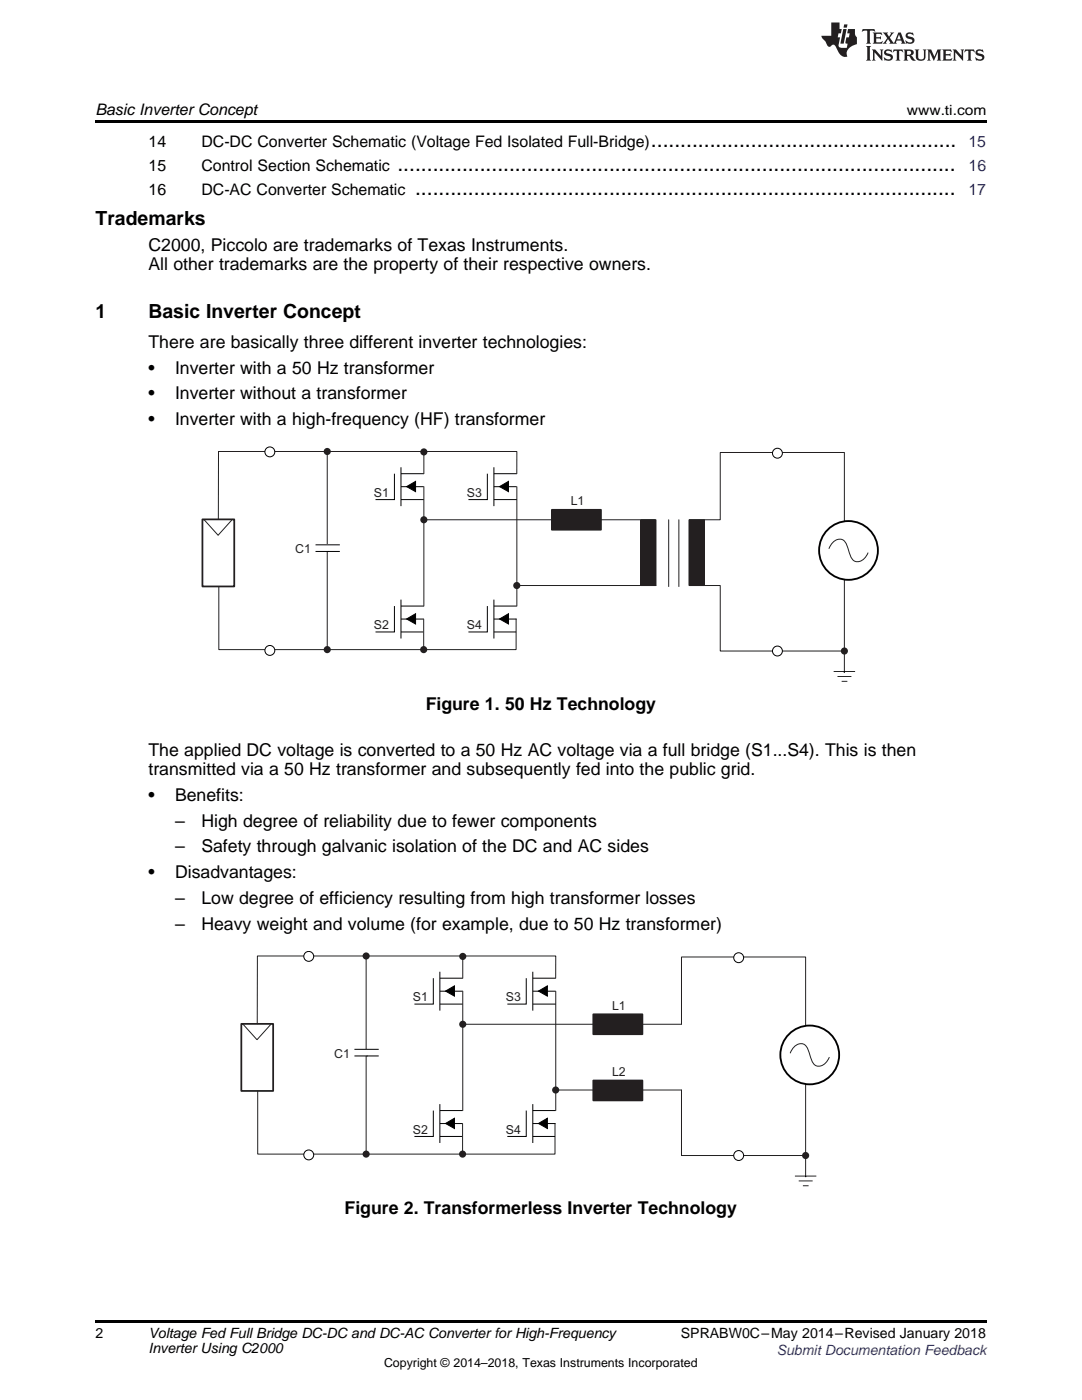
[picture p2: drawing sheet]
<svg xmlns="http://www.w3.org/2000/svg" width="216mm" height="279mm" viewBox="0 0 216 279" stroke-linecap="round" stroke-linejoin="round" font-family="sans-serif">
<path d="M19 263.5h177.8v.6h-177.8z" fill="#000"/>
<path d="M136 204.4v-13.4h24.8v43.7" fill="none" stroke="#231f20" stroke-width=".2"/>
<circle cx="161.6" cy="210.5" r="5.9" fill="#fff"/>
<circle cx="161.6" cy="210.5" r="5.9" fill="none" stroke="#000" stroke-width=".37"/>
<path d="M110.9 197.8v23.8M48.4 204.3l2.9 3.2 2.8-3.2M51.4 217.7v12.6h59.3v-6.1M157.7 210.1a2.49 2.49 0 0 1 2.4-1.8 2.22 2.22 0 0 1 1.4 1.9 4.8 4.8 0 0 0 1.1 2.4 2.11 2.11 0 0 0 2.9-1.6" fill="none" stroke="#231f20" stroke-width=".2"/>
<g fill="none" stroke="#000" stroke-width=".2">
<path d="M86.5 221.6v5.2h-3.8M87.8 221.6h4.5M87.8 224.2h4.5M87.8 226.8h4.4M87.8 220.3v7.8M88.9 224.2l1.8-1v2zM105 221.6v5.2h-3.8M106.3 221.6h4.6M106.3 224.2h4.5M106.3 226.8h4.5M106.3 220.3v7.8M107.4 224.2l1.8-1v2z"/>
<path d="M158.6 234.7h4.3M159.4 235.7h2.8M160.2 236.7h1.1M160.8 234.7h.1"/>
</g>
<path d="M88.9 224.2l1.8-1v2zM107.4 224.2l1.8-1v2z" fill="#000"/>
<path d="M48.2 204.3h6.3v13.4h-6.3z" fill="none" stroke="#231f20" stroke-width=".35"/>
<path d="M118.4 202.4h9.8v4h-9.8z" fill-rule="evenodd" fill="#231f20"/>
<path d="M118.4 202.4h9.8v4h-9.8z" fill="none" stroke="#231f20" stroke-width=".35"/>
<path d="M86.5 195.2v5.2h-3.8M87.8 195.2h4.5M87.8 197.8h4.5M87.8 193.9v7.8M88.9 197.8l1.8-1v2zM105 195.2v5.2h-3.8M106.3 195.2h4.6M106.3 197.8h4.5M106.3 193.9v7.8M107.4 197.8l1.8-1v2zM87.8 200.4h4.5M106.3 200.4h4.6" fill="none" stroke="#000" stroke-width=".2"/>
<path d="M88.9 197.8l1.8-1v2zM107.4 197.8l1.8-1v2z" fill="#000"/>
<path d="M73.1 190.8v39.5M110.9 195.2v-4.4h-59.5l-.1 13.5" fill="none" stroke="#231f20" stroke-width=".2"/>
<g fill="#231f20">
<circle cx="73.1" cy="230.3" r=".71"/>
<circle cx="73.1" cy="190.8" r=".71"/>
</g>
<circle cx="61.6" cy="230.5" r=".99" fill="#fff"/>
<circle cx="61.6" cy="230.5" r=".99" fill="none" stroke="#000" stroke-width=".2"/>
<path d="M92.3 204.4h43.7" fill="none" stroke="#231f20" stroke-width=".2"/>
<circle cx="92.3" cy="204.4" r=".71" fill="#231f20"/>
<path d="M92.3 197.8v23.8M110.9 217.5h25.1" fill="none" stroke="#231f20" stroke-width=".2"/>
<circle cx="110.9" cy="217.5" r=".71" fill="#231f20"/>
<circle cx="147.4" cy="191.1" r=".99" fill="#fff"/>
<circle cx="147.4" cy="191.1" r=".99" fill="none" stroke="#000" stroke-width=".2"/>
<path d="M136 217.5v13.1h24.8" fill="none" stroke="#231f20" stroke-width=".2"/>
<circle cx="160.8" cy="230.6" r=".71" fill="#231f20"/>
<circle cx="147.4" cy="230.6" r=".99" fill="#fff"/>
<circle cx="147.4" cy="230.6" r=".99" fill="none" stroke="#000" stroke-width=".2"/>
<path d="M92.3 190.9v4.3" fill="none" stroke="#231f20" stroke-width=".2"/>
<circle cx="92.3" cy="190.9" r=".71" fill="#231f20"/>
<path d="M92.3 224.2v6.1" fill="none" stroke="#231f20" stroke-width=".2"/>
<circle cx="92.3" cy="230.3" r=".71" fill="#231f20"/>
<path d="M71.7 209.4h2.7v1.3h-2.7z" fill-rule="evenodd" fill="#fff"/>
<path d="M70.7 209.4h4.9M70.7 210.7h4.9M73.2 210.7h.1" fill="none" stroke="#000" stroke-width=".2"/>
<circle cx="61.6" cy="190.9" r=".99" fill="#fff"/>
<circle cx="61.6" cy="190.9" r=".99" fill="none" stroke="#000" stroke-width=".2"/>
<path d="M118.4 215.6h9.8v4h-9.8z" fill-rule="evenodd" fill="#231f20"/>
<path d="M118.4 215.6h9.8v4h-9.8z" fill="none" stroke="#231f20" stroke-width=".35"/>
<path d="M140.5 103.7h3.2v-13.4h24.8v43.7" fill="none" stroke="#231f20" stroke-width=".2"/>
<circle cx="169.3" cy="109.9" r="5.9" fill="#fff"/>
<circle cx="169.3" cy="109.9" r="5.9" fill="none" stroke="#000" stroke-width=".37"/>
<path d="M103.1 97.1v23.8M40.7 103.7l2.8 3.1M43.7 117v12.6h59.3v-6.1M46.4 103.7l-2.9 3.1M165.4 109.5a2.49 2.49 0 0 1 2.4-1.9 2.22 2.22 0 0 1 1.4 1.9 4.8 4.8 0 0 0 1.1 2.4 2.11 2.11 0 0 0 2.9-1.6" fill="none" stroke="#231f20" stroke-width=".2"/>
<g fill="none" stroke="#000" stroke-width=".2">
<path d="M80 119.7v7.7M98.6 119.7v7.7M78.7 121v5.1h-3.8M80 121h4.6M80 123.5h4.5M80 126.1h4.5M81.1 123.5l1.8-1v2zM97.2 121v5.1h-3.7M98.6 121h4.5M98.6 123.5h4.5M98.6 126.1h4.4M99.7 123.5l1.8-1v2z"/>
<path d="M166.3 134h4.3M167.1 135h2.8M167.9 136h1.2M168.5 134h.1"/>
</g>
<path d="M81.1 123.5l1.8-1v2zM99.7 123.5l1.8-1v2z" fill="#000"/>
<path d="M40.4 103.7h6.3v13.3h-6.3z" fill="none" stroke="#231f20" stroke-width=".35"/>
<path d="M110.1 101.7h9.8v4h-9.8z" fill-rule="evenodd" fill="#231f20"/>
<path d="M110.1 101.7h9.8v4h-9.8z" fill="none" stroke="#231f20" stroke-width=".35"/>
<path d="M78.7 94.5v5.2h-3.8M80 94.5h4.6M80 97.1h4.5M80 93.3v7.7M80 99.7h4.6M81.1 97.1l1.8-1v2zM97.2 94.5v5.2h-3.7M98.6 99.7h4.5M98.6 94.5h4.5M98.6 97.1h4.5M98.6 93.3v7.7M99.7 97.1l1.8-1v2z" fill="none" stroke="#000" stroke-width=".2"/>
<path d="M81.1 97.1l1.8-1v2zM99.7 97.1l1.8-1v2z" fill="#000"/>
<path d="M65.3 90.1v39.5M103.1 94.5v-4.4h-59.5v13.6" fill="none" stroke="#231f20" stroke-width=".2"/>
<g fill="#231f20">
<circle cx="65.3" cy="129.6" r=".71"/>
<circle cx="65.3" cy="90.1" r=".71"/>
</g>
<circle cx="53.8" cy="129.8" r=".99" fill="#fff"/>
<circle cx="53.8" cy="129.8" r=".99" fill="none" stroke="#000" stroke-width=".2"/>
<path d="M127.9 103.7h3v13.2h-3z" fill-rule="evenodd" fill="#231f20"/>
<path d="M84.6 103.7h46.1M127.9 103.7h3v13.2h-3zM137.5 103.7h3v13.2h-3z" fill="none" stroke="#231f20" stroke-width=".2"/>
<circle cx="84.6" cy="103.7" r=".71" fill="#231f20"/>
<path d="M84.6 97.1v23.9M103.1 116.9h27.8" fill="none" stroke="#231f20" stroke-width=".2"/>
<circle cx="103.1" cy="116.9" r=".71" fill="#231f20"/>
<path d="M133.4 103.7v13.4M135.5 103.7v13.4" fill="none" stroke="#231f20" stroke-width=".2"/>
<path d="M137.5 103.7h3v13.2h-3z" fill-rule="evenodd" fill="#231f20"/>
<path d="M137.5 103.7h3v13.2h-3z" fill="none" stroke="#231f20" stroke-width=".2"/>
<circle cx="155.1" cy="90.4" r=".99" fill="#fff"/>
<circle cx="155.1" cy="90.4" r=".99" fill="none" stroke="#000" stroke-width=".2"/>
<path d="M140.5 116.9h3.2v13h24.8" fill="none" stroke="#231f20" stroke-width=".2"/>
<circle cx="168.5" cy="129.9" r=".71" fill="#231f20"/>
<circle cx="155.1" cy="129.9" r=".99" fill="#fff"/>
<circle cx="155.1" cy="129.9" r=".99" fill="none" stroke="#000" stroke-width=".2"/>
<path d="M84.6 90.2v4.3" fill="none" stroke="#231f20" stroke-width=".2"/>
<circle cx="84.6" cy="90.2" r=".71" fill="#231f20"/>
<path d="M84.5 123.5v6.1" fill="none" stroke="#231f20" stroke-width=".2"/>
<circle cx="84.5" cy="129.6" r=".71" fill="#231f20"/>
<path d="M64 108.7h2.6v1.3h-2.6z" fill-rule="evenodd" fill="#fff"/>
<path d="M63 108.7h4.8M63 110.1h4.8M65.4 110.1h.1" fill="none" stroke="#000" stroke-width=".2"/>
<circle cx="53.8" cy="90.2" r=".99" fill="#fff"/>
<circle cx="53.8" cy="90.2" r=".99" fill="none" stroke="#000" stroke-width=".2"/>
<path d="M19 24h177.8v.6h-177.8z" fill="#000"/>
<g fill="#231f20">
<path d="M172.1 5.8l-.1 .6 .5-.3h.5v.2v2.1l-.2 .3h1l-.2-.3v-2.1v-.2h.6l.4 .3-.1-.6zM174.1 6.5l.3 .4v1.5l-.3 .3h1.9l.1-.5a1.04 1.04 0 0 1-1.3 .1v-.6h.6l.4 .2v-.7l-.4 .2h-.6l.1-.6h.7l.4 .2-.1-.5zM176.1 6.5l.9 1.1-.9 1.1h.8l-.1-.2 .4-.7 .4 .7-.2 .2h1.6l-.2-.2 .1-.4h.9l.2 .4-.2 .2h.9l-.2-.3-.8-1.9h-.5l-.9 2.1-.7-1.1 .8-1h-.8l.1 .3-.3 .5-.4-.6 .2-.2zM179.4 6.9l.3 .9h-.7zM180.9 6.6a.63 .63 0 0 0-.2 .7 .63 .63 0 0 0 .6 .4l.6 .2 .1 .2a.75 .75 0 0 1-.7 .4 .75 .75 0 0 1-.6-.5l.1 .7 .2-.1a1.11 1.11 0 0 0 1.5-.5 1.13 1.13 0 0 0-1.3-.9l-.1-.3a1.04 1.04 0 0 1 1.2 .2l-.1-.6-.2 .1-.5-.1zM172.8 9.2l.3 .3v2.2l-.3 .4h1l-.2-.4v-2.2l.2-.3zM174 9.9l.2 .3v1.5l-.2 .4h.7l-.2-.4v-1.3l1.6 1.7v-1.9l.2-.3h-.7l.2 .3v.9l-1.2-1.2zM176.6 10a.62 .62 0 0 0-.2 .7 .62 .62 0 0 0 .6 .4l.6 .2 .1 .2a.76 .76 0 0 1-.7 .4 .76 .76 0 0 1-.6-.5l.1 .7 .1-.1a1.11 1.11 0 0 0 1.6-.6 1.13 1.13 0 0 0-1.3-.8l-.1-.3a1.04 1.04 0 0 1 1.2 .1l-.1-.5-.2 .1-.5-.2zM178.3 9.9l-.1 .6a.61 .61 0 0 1 .7-.3v1.5l-.2 .4h1l-.3-.4v-1.5a.63 .63 0 0 1 .8 .3l-.1-.6zM180.3 9.9l.2 .3v1.5l-.2 .4h.9l-.2-.2v-.7l.6 .2a.76 .76 0 0 0 1.1 .6l-1-.9a.58 .58 0 0 0 .6-.6 .58 .58 0 0 0-.5-.6zM181 10.2l.1-.1a.45 .45 0 0 1 .6 .1 .45 .45 0 0 1 .1 .5l-.8 .2zM182.5 9.9l.2 .2a2.17 2.17 0 0 0 .4 1.9 .99 .99 0 0 0 1.6-.7v-1.1l.2-.3h-.8l.2 .2a1.92 1.92 0 0 1-.2 1.7 .6 .6 0 0 1-.9-.5v-1.1l.2-.3zM185 9.9l.2 .3v1.5l-.2 .4h.7l-.2-.4v-1.4l.8 1.8 .8-1.8v1.4l-.2 .4h1l-.3-.4v-1.5l.3-.3h-.8l-.7 1.4-.6-1.4zM188 9.9l.2 .3v1.5l-.2 .4h1.8l.2-.6a1.04 1.04 0 0 1-1.3 .2v-.6h.6l.4 .1v-.6l-.4 .2h-.6l.1-.6h.7l.4 .2-.1-.5zM190.1 9.9l.2 .3v1.5l-.2 .4h.7l-.2-.4v-1.3l1.6 1.7v-1.9l.2-.3h-.7l.2 .3v.9l-1.1-1.2zM192.6 9.9l-.1 .6a.61 .61 0 0 1 .7-.3v1.5l-.2 .4h.9l-.2-.4v-1.5a.63 .63 0 0 1 .8 .3l-.2-.6zM194.9 10a.62 .62 0 0 0-.2 .7 .62 .62 0 0 0 .6 .4l.5 .2 .2 .2a.76 .76 0 0 1-.7 .4 .76 .76 0 0 1-.7-.5l.2 .7 .1-.1a1.11 1.11 0 0 0 1.5-.6 1.13 1.13 0 0 0-1.2-.8l-.1-.3a1.04 1.04 0 0 1 1.2 .1l-.2-.5-.2 .1-.5-.2z"/>
<path d="M165.9 4.5v2.6h-2l.1 .4 .8 .9a.91 .91 0 0 0 .9 .9 .56 .56 0 0 1 .5-.4 .56 .56 0 0 1 .5 .3l.4 .8a1.53 1.53 0 0 0 2 1.3 1.54 1.54 0 0 1 1-2.1l.9-.4-.1-1.4a1.52 1.52 0 0 1-.3-1.6h-1.4l-.2 .9h.5l-.1 .8h-.5l-.2 .9v.2l.4 .1-.1 .9a1.93 1.93 0 0 1-1.7-.3l.3-1.8h-.4l.1-.8h.5l.2-.9h-.5v-1.3zM168.3 5.8l-.6 2.9h.7l.5-2.9zM168.4 4.9l-.1 .6h.7l.1-.6z"/>
</g>
<g font-size="4.2">
<text x="129.9" y="29.2">....................................................</text>
<text x="79.3" y="34">...............................................................................................</text>
<text x="82.8" y="38.8">............................................................................................</text>
</g>
<g font-size="3.9">
<text x="19" y="44.9">Trademarks</text>
<text x="19" y="63.4">1</text>
<text x="29.6" y="63.4">Basic Inverter Concept</text>
</g>
<g font-size="3.5">
<text x="29.6" y="50.1">C2000, Piccolo are trademarks of Texas Instruments.</text>
<text x="29.6" y="53.9">All other trademarks are the property of their respective owners.</text>
<text x="29.6" y="69.4">There are basically three different inverter technologies:</text>
<text x="29.6" y="74.6">•</text>
<text x="34.9" y="74.6">Inverter with a 50 Hz transformer</text>
<text x="29.6" y="79.7">•</text>
<text x="34.9" y="79.7">Inverter without a transformer</text>
<text x="29.6" y="84.9">•</text>
<text x="34.9" y="84.9">Inverter with a high-frequency (HF) transformer</text>
<text x="84.9" y="141.6">Figure 1. 50 Hz Technology</text>
<text x="29.6" y="150.8">The applied DC voltage is converted to a 50 Hz AC voltage via a full bridge (S1...S4). This is then</text>
<text x="29.6" y="154.7">transmitted via a 50 Hz transformer and subsequently fed into the public grid.</text>
<text x="29.6" y="159.8">•</text>
<text x="34.9" y="159.8">Benefits:</text>
<text x="34.9" y="165">–</text>
<text x="40.2" y="165">High degree of reliability due to fewer components</text>
<text x="34.9" y="170.1">–</text>
<text x="40.2" y="170.1">Safety through galvanic isolation of the DC and AC sides</text>
<text x="29.6" y="175.3">•</text>
<text x="34.9" y="175.3">Disadvantages:</text>
<text x="34.9" y="180.4">–</text>
<text x="34.9" y="185.6">–</text>
<text x="40.2" y="180.4">Low degree of efficiency resulting from high transformer losses</text>
<text x="40.2" y="185.6">Heavy weight and volume (for example, due to 50 Hz transformer)</text>
<text x="68.8" y="242.3">Figure 2. Transformerless Inverter Technology</text>
</g>
<g font-size="3.2">
<text x="19" y="23">Basic Inverter Concept</text>
<text x="29.6" y="29.2">14</text>
<text x="40.2" y="29.2">DC-DC Converter Schematic (Voltage Fed Isolated Full-Bridge)</text>
<text x="29.6" y="34">15</text>
<text x="40.2" y="34">Control Section Schematic</text>
<text x="29.6" y="38.8">16</text>
<text x="40.2" y="38.8">DC-AC Converter Schematic</text>
</g>
<g font-size="3.2" fill="#00f">
<text x="193.2" y="29.2">15</text>
<text x="193.3" y="34">16</text>
<text x="193.2" y="38.8">17</text>
</g>
<g font-size="2.8">
<text x="181" y="23">www.ti.com</text>
<text x="19" y="267">2</text>
<text x="29.6" y="267.1">Voltage Fed Full Bridge DC-DC and DC-AC Converter for High-Frequency</text>
<text x="29.6" y="269.9">Inverter Using C2000</text>
<text x="135.9" y="267.1">SPRABW0C–May 2014–Revised January 2018</text>
</g>
<text font-size="2.8" fill="#00f" x="155" y="270.4">Submit Documentation Feedback</text>
<g font-size="2.5" fill="#231f20">
<text x="74.6" y="99.1">S1</text>
<text x="93.2" y="99.1">S3</text>
<text x="113.9" y="100.9">L1</text>
<text x="58.9" y="110.4">C1</text>
<text x="74.6" y="125.5">S2</text>
<text x="93.2" y="125.5">S4</text>
<text x="82.4" y="199.8">S1</text>
<text x="100.9" y="199.8">S3</text>
<text x="122.1" y="201.6">L1</text>
<text x="66.7" y="211.1">C1</text>
<text x="122.1" y="214.8">L2</text>
<text x="82.4" y="226.2">S2</text>
<text x="100.9" y="226.2">S4</text>
</g>
<text font-size="2.5" x="76.6" y="272.7">Copyright © 2014–2018, Texas Instruments Incorporated</text>
</svg>
